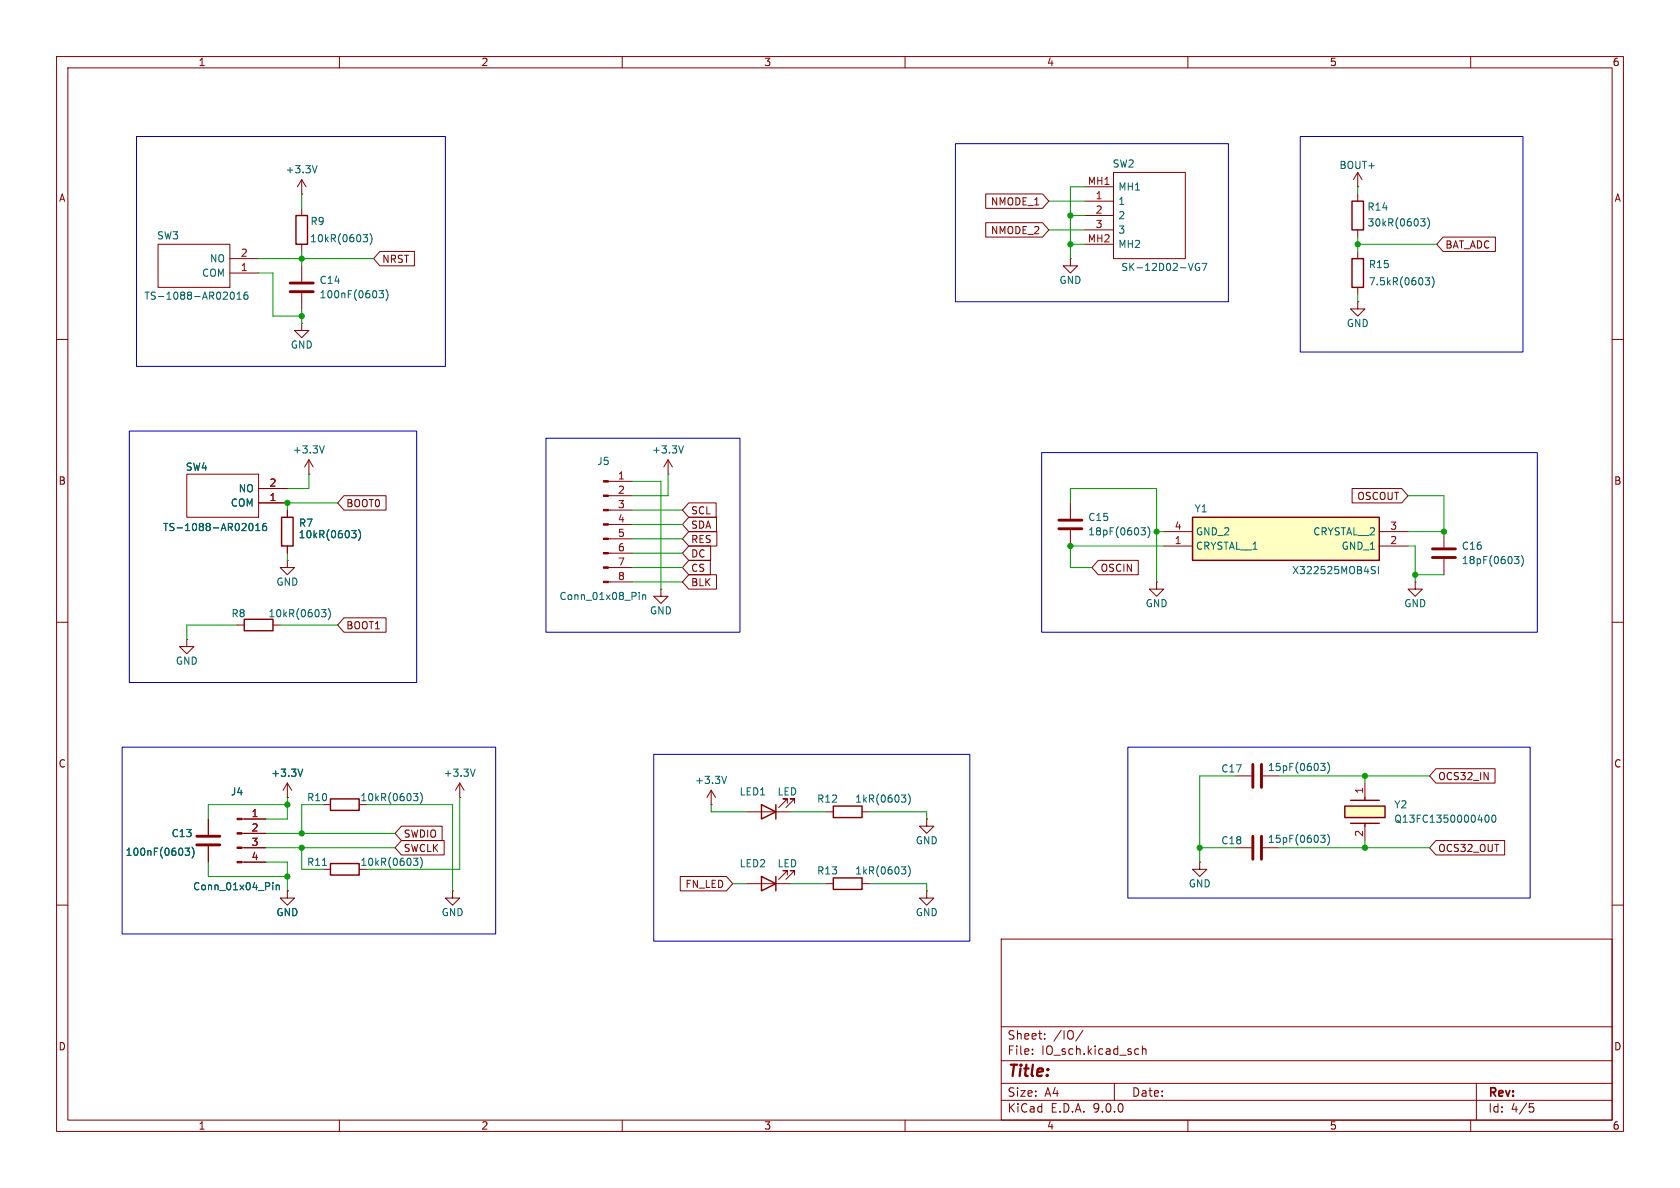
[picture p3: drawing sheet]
<svg xmlns="http://www.w3.org/2000/svg" width="297mm" height="210mm" viewBox="0 0 297 210" stroke-linecap="round" stroke-linejoin="round" font-family="sans-serif">
<g fill="none" stroke="#840000" stroke-width=".18">
<path d="M10 10h277v190h-277zM12 12h273v186h-273zM60 10v2M110 10v2M160 10v2M210 10v2M260 10v2M53.3 34.3h.1M53.3 31.8l-.7 1.2M53.3 31.8l.8 1.2M53.3 31.8v2.5M53.3 36.8v1.3"/>
<path d="M191.8 33h5M191.8 35.6h5M191.8 38.1h5M196.8 30.5h12.7v15.2h-12.7zM240 33h.1M240 30.5l-.7 1.3M240 30.5l.8 1.3M240 30.5v2.5M240 34.3v1.3M27.9 43.2h12.7v7.6h-12.7zM40.6 48.3h5.1M40.6 45.7h5.1"/>
<path d="M53.3 57.2v1.2h1.3l-1.3 1.3-1.2-1.3h1.2M53.3 57.2h.1M53.3 43.2v1.3M53.3 47v2.8M53.3 51.8v2.8M189.2 45.7v1.3h1.3l-1.3 1.3-1.2-1.3h1.2M189.2 45.7h.1M191.8 40.6h5M191.8 43.2h5M240 53.3v1.3h1.3l-1.3 1.3-1.2-1.3h1.2M240 53.3h.1M240 40.6v1.3"/>
<path d="M240 44.5v1.2M240 50.8v1.3M10 60h2M285 60h2M50.8 99.1v1.2h1.3l-1.3 1.3-1.3-1.3h1.3M50.8 99.1h.1M50.8 90.2v1.2M50.8 96.5v1.3M189.2 88.9v2.8M189.2 93.7v2.8M255.3 94v2.8M255.3 98.8v2.8"/>
<path d="M10 110h2M41.9 110.5h1.3M48.3 110.5h1.2M285 110h2M50.8 138.4v2.6M50.8 138.4l-.8 1.3M50.8 138.4l.8 1.3M36.8 144.8v2.8M36.8 149.6v2.8M42.8 144.8h4.2M42.8 147.3h4.2M42.8 149.9h4.2"/>
<path d="M42.8 152.4h4.2M50.8 141h.1M146 143.5h1.3M146 156.2h1.3M152.4 143.5h1.3M152.4 156.2h1.3M163.8 157.5v1.3h1.3l-1.3 1.2-1.2-1.2h1.2M163.8 157.5h.1M10 160h2M177 166h108v32h-108zM285 160h2M60 198v2"/>
<path d="M110 198v2M160 198v2M177 194.5h108M177 191.5h108M177 187.5h108M177 181.5h108M182.5 186.3v.1M182.5 185.5v.1M184.7 183.6v.1M184.7 182.8v.1M191.5 182.1l-1.3 2M197 191.5v3"/>
<path d="M200.9 185.4l.4 .1M201.3 186.3l-.4 .1M202 185.5l.2-.1 .3 .1 .1 .9M202 184.9v1.5M210 198v2M260 198v2M261 191.5v6.5M270.4 195.1h.7M270.5 195.7h.4l.3 .3-.2 .5-.5 .1"/>
</g>
<g fill="#840000" stroke="#840000" stroke-width=".18">
<path d="M41.9 144.7h.9v.2h-.9z"/>
<path d="M41.9 147.2h.9v.2h-.9z"/>
<path d="M41.9 149.7h.9v.3h-.9z"/>
<path d="M41.9 152.3h.9v.2h-.9z"/>
</g>
<g fill="none" stroke="#006464" stroke-width=".18">
<path d="M56.1 29.3l-.5 1.3M251.1 38.7h.8l-.4 .5 .4 .1v.4l-.2 .2h-.4M252.4 38.5a1.46 1.46 0 0 1 0 1.9M40.7 52.1l.1-.3 .2-.2a.68 .68 0 0 1 .4 .7 .68 .68 0 0 1-.4 .6l-.2-.1-.1-.4M41.9 52.9h.7M41.9 52l.4-.4v1.3M43.7 51.6l-.3 .1a.86 .86 0 0 0 0 1.2l.4-.1v-.4l-.2-.3h-.2l-.3 .3M64.2 41.5h.8l-.4 .5 .3 .1 .1 .4-.3 .2h-.3M65.4 41.3a1.46 1.46 0 0 1 0 1.9M67 51.4h.8l-.4 .5 .3 .1v.5l-.1 .1-.6-.1M68.2 51.2a1.46 1.46 0 0 1 0 1.9M212 46.6a.59 .59 0 0 0-.7 .6 .59 .59 0 0 0 .7 .6l.1-.5h-.3"/>
<path d="M212.5 46.6h.9l-.6 1.2M252 49.1h.7l-.4 .5 .4 .1v.5l-.2 .2-.5-.1M253.2 48.9a1.46 1.46 0 0 1 0 1.9M62.2 93.8h.8l-.5 .5 .4 .1 .1 .4-.3 .3h-.3M63.4 93.6a1.46 1.46 0 0 1 0 2M201.7 93.3h.8l-.4 .5 .3 .1 .1 .4-.3 .3h-.3M202.9 93.1a1.46 1.46 0 0 1 0 1.9M267.7 98.4h.8l-.4 .5 .4 .1v.4l-.2 .2h-.4M269 98.2a1.46 1.46 0 0 1 0 1.9M56.8 107.8h.8l-.4 .5 .4 .1v.4l-.2 .2h-.4M58 107.6a1.46 1.46 0 0 1 0 1.9M53.5 136l-.4 1.2"/>
<path d="M32.7 149.9h.8l-.4 .5 .4 .1v.6l-.2 .1-.6-.1M33.9 149.8a1.46 1.46 0 0 1 0 1.9M48.2 156v.1M48.2 156.5v.8M48.8 156.5v.8M48.8 156.6l.2-.1h.3l.1 .8M159.4 140.5h.7l-.4 .5 .4 .1v.5l-.2 .2h-.4M159.4 153.2h.7l-.4 .5 .4 .1v.5l-.2 .2h-.4M160.6 140.4a1.46 1.46 0 0 1 0 1.9M160.6 153.1a1.46 1.46 0 0 1 0 1.9"/>
</g>
<path d="M52.3 38.1h2.1v5.1h-2.1zM239 35.6h2v5h-2zM239 45.7h2v5.1h-2zM49.8 91.4h2v5.1h-2zM43.2 109.5h5.1v2h-5.1zM147.3 142.5h5.1v2h-5.1zM147.3 155.2h5.1v2h-5.1z" fill="none" stroke="#840000" stroke-width=".25"/>
<path d="M51.3 50h4.1M51.3 51.6h4.1M187.2 91.9h4.1M187.2 93.5h4.1M253.2 97h4.1M253.2 98.6h4.1M34.8 147.8h4.1M34.8 149.4h4.1" fill="none" stroke="#840000" stroke-width=".51"/>
<path d="M210.8 91.4h33v7.7h-33z" fill="#ffffc2"/>
<path d="M210.8 91.4h33v7.7h-33zM58.4 152.7h5.1v2h-5.1zM58.4 141.2h5.1v2.1h-5.1z" fill="none" stroke="#840000" stroke-width=".25"/>
<g fill="none" stroke="#840000" stroke-width=".18">
<path d="M54.6 83.8h.1M54.6 81.3l-.8 1.3M54.6 81.3l.8 1.3M54.6 81.3v2.5M107.5 85.1h4.3M107.5 87.6h4.3M107.5 90.2h4.3M107.5 92.7h4.3M107.5 95.3h4.3M107.5 97.8h4.3M118.1 83.8h.1M118.1 81.3l-.8 1.3"/>
<path d="M118.1 81.3l.8 1.3M118.1 81.3v2.5M205.7 94h5.1M205.7 96.5h5.1M243.8 94h5.1M243.8 96.5h5.1M107.5 100.3h4.3M107.5 102.9h4.3M116.8 104.1v1.3h1.3l-1.3 1.3-1.2-1.3h1.2M116.8 104.1h.1M250.2 102.9v1.2h1.3l-1.3 1.3-1.3-1.3h1.3M250.2 102.9h.1"/>
<path d="M81.3 138.4l-.8 1.3M81.3 138.4l.7 1.3M81.3 138.4v2.6M125.7 139.7l-.7 1.3M125.7 139.7l.8 1.3M125.7 139.7v2.5M218.4 137.2h2.8M223.3 137.2h2.8M50.8 157.5v1.3h1.3l-1.3 1.2-1.3-1.2h1.3M50.8 157.5h.1M57.1 153.7h1.3M57.1 142.2h1.3"/>
<path d="M80 157.5v1.3h1.3l-1.3 1.2-1.3-1.2h1.3M80 157.5h.1M81.3 141h.1M125.7 142.2h.1M163.8 144.8v1.3h1.3l-1.3 1.2-1.2-1.2h1.2M163.8 144.8h.1M212.1 152.4v1.3h1.3l-1.3 1.2-1.3-1.2h1.3M212.1 152.4h.1M218.4 149.9h2.8M223.3 149.9h2.8"/>
</g>
<g fill="none" stroke="#006464" stroke-width=".18">
<path d="M57.3 78.8l-.4 1.3M120.8 78.8l-.4 1.3M113 104.7v.1M113 105.1v.9M113.6 105.1v.9M113.6 105.3l.2-.2 .3 .1v.8M242.5 100.7l.5 .2 .1 .3-.2 .2h-.5M242.5 100.2h.6M243.7 100.1v1.3M84 136l-.4 1.2M128.5 137.2l-.5 1.3M233.5 134.9h.8l-.5 .5 .4 .2 .1 .4-.3 .2h-.3"/>
<path d="M234.7 134.8a1.46 1.46 0 0 1 0 1.9M57 153h.7M73.1 151.7h.8l-.4 .5 .3 .1 .1 .4-.3 .3h-.3M73.1 140.3h.8l-.4 .5 .3 .1 .1 .4-.3 .2h-.3M74.3 151.5a1.46 1.46 0 0 1 0 2M74.3 140.1a1.46 1.46 0 0 1 0 1.9M233.5 147.6h.8l-.5 .5 .4 .2 .1 .4-.3 .2h-.3M234.7 147.5a1.46 1.46 0 0 1 0 1.9"/>
</g>
<g fill="#840000" stroke="#840000" stroke-width=".18">
<path d="M106.7 85h.8v.2h-.8z"/>
<path d="M106.7 87.5h.8v.3h-.8z"/>
<path d="M106.7 90h.8v.3h-.8z"/>
<path d="M106.7 92.6h.8v.2h-.8z"/>
<path d="M106.7 95.1h.8v.3h-.8z"/>
<path d="M106.7 97.7h.8v.2h-.8z"/>
<path d="M106.7 100.2h.8v.3h-.8z"/>
<path d="M106.7 102.7h.8v.3h-.8z"/>
</g>
<path d="M221.5 135.1v4.1M223 135.1v4.1M221.5 147.8v4.1M223 147.8v4.1" fill="none" stroke="#840000" stroke-width=".51"/>
<path d="M237.7 142.5h7.2v2h-7.2z" fill="#ffffc2"/>
<path d="M134.6 154.9l2.6 1.3-2.6 1.3zM134.6 142.2l2.6 1.3-2.6 1.3zM137.2 142.2v2.6M137.2 154.9v2.6M237.7 142.5h7.2v2h-7.2zM238.8 145.5h5M238.8 141.5h5M241.3 141v.5M241.3 145.5v.6" fill="none" stroke="#840000" stroke-width=".25"/>
<g fill="none" stroke="#840000" stroke-width=".18">
<path d="M174.3 34.3h10l1.1 1.3-1.1 1.2h-10zM174.3 39.4h10l1.1 1.2-1.1 1.3h-10zM67.2 44.4h6.1v2.6h-6.1l-1.2-1.3zM255.1 41.9h9.3v2.6h-9.3l-1.1-1.3zM33 83.8h12.7v7.6h-12.7zM45.7 88.9h5.1M45.7 86.4h5.1M50.8 90.2v1.2M50.8 96.5v1.3M60.8 87.6h7.4v2.6h-7.4l-1.1-1.3zM121.8 96.5h3.8v2.6h-3.8l-1.2-1.3zM121.8 94h4.9v2.5h-4.9l-1.2-1.2z"/>
<path d="M121.8 88.9h4.8v2.5h-4.8l-1.2-1.2zM121.8 91.4h4.9v2.6h-4.9l-1.2-1.3zM121.8 99.1h3.8v2.5h-3.8l-1.2-1.3zM194.2 99.1h7v2.5h-7l-1.2-1.3zM239 86.4h8.8l1.1 1.2-1.1 1.3h-8.8zM33 113v1.3h1.3l-1.3 1.3-1.3-1.3h1.3M33 113h.1M60.8 109.2h7.4v2.6h-7.4l-1.1-1.3zM121.8 101.6h4.9v2.5h-4.9l-1.2-1.2zM204.5 102.9v1.2h1.2l-1.2 1.3-1.3-1.3h1.3M204.5 102.9h.1M241.3 138.4v2.6"/>
<path d="M253.8 135.9h10.5v2.5h-10.5l-1.1-1.2zM36.8 144.8v2.8M36.8 149.6v2.8M43.2 144.8h3.8M43.2 147.3h3.8M43.2 149.9h3.8M43.2 152.4h3.8M50.8 157.5h.1M50.8 141h.1M71 148.6h7.5v2.5h-7.5l-1.2-1.2zM71 146h7.2v2.6h-7.2l-1.2-1.3zM120.3 154.9h8.1l1.1 1.3-1.1 1.3h-8.1z"/>
<path d="M132.1 156.2h7.6M132.1 143.5h7.6M139.2 154.7v-.8h-.8h.8l-1.5 1.5M139.2 142v-.8h-.8h.8l-1.5 1.5M140.5 154.7v-.8h-.8h.8l-1.6 1.5M140.5 142v-.8h-.8h.8l-1.6 1.5M241.3 146.1v2.5M253.8 148.6h12.2v2.5h-12.2l-1.1-1.2z"/>
</g>
<g fill="none" stroke="#006464" stroke-width=".18">
<path d="M44 93l.1-.4 .2-.1a.68 .68 0 0 1 .4 .7 .68 .68 0 0 1-.4 .6l-.2-.1-.1-.4M45.2 93.8h.7M45.2 92.9l.4-.4v1.3M47 92.5l-.3 .1a.86 .86 0 0 0 0 1.2l.4-.1v-.4l-.2-.3h-.2l-.3 .3M62.2 93.8h.8l-.5 .5 .4 .1 .1 .4-.3 .3h-.3M63.4 93.6a1.46 1.46 0 0 1 0 2M53.5 136l-.4 1.2M32.7 149.9h.8l-.4 .5 .4 .1v.6l-.2 .1-.6-.1M33.9 149.8a1.46 1.46 0 0 1 0 1.9M48.2 156v.1M48.2 156.5v.8M48.8 156.5v.8"/>
<path d="M48.8 156.6l.2-.1h.3l.1 .8M262.6 144.2l.2-.1a.68 .68 0 0 1 .5 .6 .68 .68 0 0 1-.5 .7l-.2-.2-.1-.3zM263.8 144.2l.2-.1a.68 .68 0 0 1 .5 .6 .68 .68 0 0 1-.5 .7l-.2-.2-.1-.3z"/>
</g>
<g fill="none" stroke="#009600" stroke-width=".18">
<path d="M53.3 34.3v2.5M185.4 35.6h6.4M189.2 38.1h2.6M191.8 33h-2.6v12.7M240 33v1.3M45.7 48.3h2.6v7.6h5M45.7 45.7h20.3M53.3 44.5v2.5M53.3 54.6v2.6M185.4 40.6h6.4M189.2 43.2h2.6M240 41.9v2.6"/>
<path d="M240 52.1v1.2M240 43.2h14M50.8 97.8v1.3M54.6 83.8v2.6h-3.8M59.7 88.9h-8.9v1.3M111.8 85.1h5v19M111.8 90.2h8.8M111.8 97.8h8.8M111.8 95.3h8.8M111.8 92.7h8.8M118.1 83.8v3.8h-6.3M189.2 88.9v-2.5h15.3v16.5"/>
<path d="M204.5 94h1.2M205.7 96.5h-16.5v3.8h3.8M248.9 96.5h1.3v6.4M248.9 87.6h6.4v6.4h-6.4M41.9 110.5h-8.9v2.5M49.5 110.5h10.2M111.8 102.9h8.8M111.8 100.3h8.8M250.2 101.6h5.1M218.4 137.2h-6.3v15.2M226.1 137.2h26.6M241.3 137.2v1.2"/>
<path d="M36.8 152.4v2.5h14M47 149.9h22.8M47 152.4h3.8v5.1M47 147.3h22.8M50.8 141v3.8h-3.8M50.8 142.2h-14v2.6M53.3 149.9v3.8h3.8M57.1 142.2h-3.8v5.1M64.8 142.2h15.2v15.3M81.3 141v12.7h-16.5M125.7 142.2v1.3h6.4M129.5 156.2h2.6"/>
<path d="M139.7 143.5h6.3M139.7 156.2h6.3M153.7 143.5h10.1v1.3M153.7 156.2h10.1v1.3M212.1 149.9h6.3M226.1 149.9h26.6M241.3 148.6v1.3"/>
</g>
<path d="M24.1 24.1h54.6v40.7h-54.6zM168.9 25.4h48.3v27.9h-48.3zM229.9 24.1h39.3v38.1h-39.3zM22.9 76.2h50.8v44.5h-50.8zM96.5 77.5h34.3v34.3h-34.3zM184.1 80h87.7v31.8h-87.7zM21.6 132.1h66v33h-66zM115.6 133.4h55.8v33h-55.8zM199.4 132.1h71.1v26.7h-71.1z" fill="none" stroke="#0000c2" stroke-width=".18"/>
<g fill="#009600" stroke="#009600" stroke-width=".18">
<circle cx="189.2" cy="43.2" r=".46"/>
<circle cx="189.2" cy="38.1" r=".46"/>
<circle cx="240" cy="43.2" r=".46"/>
<circle cx="50.8" cy="88.9" r=".46"/>
<circle cx="53.3" cy="147.3" r=".46"/>
<circle cx="50.8" cy="154.9" r=".46"/>
<circle cx="53.3" cy="149.9" r=".46"/>
<circle cx="50.8" cy="142.2" r=".46"/>
<circle cx="212.1" cy="149.9" r=".46"/>
<circle cx="241.3" cy="137.2" r=".46"/>
<circle cx="204.5" cy="94" r=".46"/>
<circle cx="241.3" cy="149.9" r=".46"/>
<circle cx="53.3" cy="55.9" r=".46"/>
<circle cx="53.3" cy="45.7" r=".46"/>
<circle cx="250.2" cy="101.6" r=".46"/>
<circle cx="255.3" cy="94" r=".46"/>
<circle cx="189.2" cy="96.5" r=".46"/>
</g>
<text font-size="2.8" fill="#840000" x="178" y="190.9">Title:</text>
<g font-size="2.1" fill="#840000">
<text x="178" y="184">Sheet:</text>
<text x="186.2" y="184">/IO/</text>
<text x="178" y="186.7">File:</text>
<text x="184.1" y="186.7">IO_sch.kicad_sch</text>
<text x="178" y="196.9">KiCad</text>
<text x="178" y="194.1">Size:</text>
<text x="184.7" y="194.1">A4</text>
<text x="185.7" y="196.9">E.D.A.</text>
<text x="193.3" y="196.9">9.0.0</text>
<text x="200" y="194.1">Date:</text>
<text x="263" y="194.3">Rev:</text>
<text x="263" y="196.9">Id:</text>
<text x="267.1" y="196.9">4/5</text>
</g>
<g font-size="1.8" fill="#840000">
<text x="35" y="11.9">1</text>
<text x="85" y="11.9">2</text>
<text x="135" y="11.9">3</text>
<text x="185" y="11.9">4</text>
<text x="235" y="11.9">5</text>
<text x="285" y="11.9">6</text>
<text x="10.3" y="35.9">A</text>
<text x="285.3" y="35.9">A</text>
<text x="175.1" y="36.5">NMODE_1</text>
<text x="175.1" y="41.6">NMODE_2</text>
<text x="67.5" y="46.7">NRST</text>
<text x="255.4" y="44.1">BAT_ADC</text>
<text x="10.3" y="85.9">B</text>
<text x="61.1" y="89.9">BOOT0</text>
<text x="239.8" y="88.6">OSCOUT</text>
<text x="285.3" y="85.9">B</text>
<text x="122.1" y="91.1">SCL</text>
<text x="122.1" y="93.7">SDA</text>
<text x="122.1" y="98.7">DC</text>
<text x="122.1" y="96.2">RES</text>
<text x="122.1" y="101.3">CS</text>
<text x="194.5" y="101.3">OSCIN</text>
<text x="122.1" y="103.8">BLK</text>
<text x="61.1" y="111.4">BOOT1</text>
<text x="10.3" y="135.9">C</text>
<text x="285.3" y="135.9">C</text>
<text x="254.2" y="138.1">OCS32_IN</text>
<text x="71.3" y="148.3">SWDIO</text>
<text x="71.3" y="150.8">SWCLK</text>
<text x="254.2" y="150.8">OCS32_OUT</text>
<text x="121.1" y="157.2">FN_LED</text>
<text x="10.3" y="185.9">D</text>
<text x="285.3" y="185.9">D</text>
<text x="35" y="199.9">1</text>
<text x="85" y="199.9">2</text>
<text x="135" y="199.9">3</text>
<text x="185" y="199.9">4</text>
<text x="235" y="199.9">5</text>
<text x="285" y="199.9">6</text>
</g>
<g font-size="1.8" fill="#006464">
<text x="196.6" y="29.8">SW2</text>
<text x="50.4" y="30.8">+3.3V</text>
<text x="197.6" y="33.9">MH1</text>
<text x="236.7" y="30.1">BOUT+</text>
<text x="54.8" y="40">R9</text>
<text x="197.6" y="36.4">1</text>
<text x="197.6" y="39">2</text>
<text x="197.6" y="41.5">3</text>
<text x="241.6" y="37.4">R14</text>
<text x="241.7" y="40.2">30kR(0603)</text>
<text x="27.7" y="42.5">SW3</text>
<text x="37" y="46.6">NO</text>
<text x="54.7" y="43">10kR(0603)</text>
<text x="197.6" y="44">MH2</text>
<text x="241.9" y="47.6">R15</text>
<text x="25.4" y="53.2">TS-1088-AR02016</text>
<text x="35.6" y="49.1">COM</text>
<text x="56.4" y="52.9">100nF(0603)</text>
<text x="56.4" y="50.4">C14</text>
<text x="187.2" y="50.4">GND</text>
<text x="198.1" y="48.1">SK-12D02-VG7</text>
<text x="241.9" y="50.6">7.5kR(0603)</text>
<text x="238" y="58">GND</text>
<text x="51.3" y="61.8">GND</text>
<text x="32.7" y="83.4">SW4</text>
<text x="51.7" y="80.4">+3.3V</text>
<text x="105.5" y="82.4">J5</text>
<text x="115.2" y="80.4">+3.3V</text>
<text x="40.7" y="89.8">COM</text>
<text x="42.1" y="87.2">NO</text>
<text x="28.7" y="94.1">TS-1088-AR02016</text>
<text x="52.7" y="95.4">10kR(0603)</text>
<text x="52.8" y="93.3">R7</text>
<text x="192.3" y="92.3">C15</text>
<text x="192.3" y="94.8">18pF(0603)</text>
<text x="211.1" y="90.8">Y1</text>
<text x="211.3" y="94.8">GND_2</text>
<text x="232.1" y="94.8">CRYSTAL__2</text>
<text x="211.3" y="97.4">CRYSTAL__1</text>
<text x="228.3" y="101.7">X322525MOB4SI</text>
<text x="237.1" y="97.4">GND_1</text>
<text x="258.3" y="97.4">C16</text>
<text x="258.3" y="99.9">18pF(0603)</text>
<text x="48.8" y="103.7">GND</text>
<text x="98.8" y="106.3">Conn_01x08_Pin</text>
<text x="202.4" y="107.5">GND</text>
<text x="248.2" y="107.5">GND</text>
<text x="40.8" y="109.3">R8</text>
<text x="47.4" y="109.3">10kR(0603)</text>
<text x="114.8" y="108.8">GND</text>
<text x="31" y="117.7">GND</text>
<text x="47.9" y="137.5">+3.3V</text>
<text x="78.3" y="137.5">+3.3V</text>
<text x="215.8" y="136.8">C17</text>
<text x="224.1" y="136.5">15pF(0603)</text>
<text x="40.7" y="140.8">J4</text>
<text x="54.2" y="141.8">R10</text>
<text x="63.6" y="141.8">10kR(0603)</text>
<text x="122.8" y="138.8">+3.3V</text>
<text x="130.7" y="140.8">LED1</text>
<text x="137.4" y="140.8">LED</text>
<text x="144.4" y="142.1">R12</text>
<text x="151.1" y="142.1">1kR(0603)</text>
<text x="246.4" y="143.1">Y2</text>
<text x="30.2" y="148.2">C13</text>
<text x="161.8" y="149.5">GND</text>
<text x="215.8" y="149.5">C18</text>
<text x="224.1" y="149.2">15pF(0603)</text>
<text x="246.4" y="145.6">Q13FC1350000400</text>
<text x="22.1" y="151.5">100nF(0603)</text>
<text x="54.2" y="153.3">R11</text>
<text x="63.6" y="153.3">10kR(0603)</text>
<text x="130.7" y="153.5">LED2</text>
<text x="137.4" y="153.5">LED</text>
<text x="144.4" y="154.8">R13</text>
<text x="151.1" y="154.8">1kR(0603)</text>
<text x="34" y="157.6">Conn_01x04_Pin</text>
<text x="210.1" y="157.1">GND</text>
<text x="48.8" y="162.2">GND</text>
<text x="78" y="162.2">GND</text>
<text x="161.8" y="162.2">GND</text>
</g>
<g font-size="1.8" fill="#a90000">
<text x="192.2" y="32.8">MH1</text>
<text x="193.6" y="35.3">1</text>
<text x="193.6" y="37.8">2</text>
<text x="193.6" y="40.4">3</text>
<text x="42.5" y="45.5">2</text>
<text x="192.2" y="42.9">MH2</text>
<text x="42.5" y="48">1</text>
<text x="47.6" y="88.6">1</text>
<text x="47.6" y="86.1">2</text>
<text x="109.1" y="84.8">1</text>
<text x="109.1" y="87.4">2</text>
<text x="109.1" y="89.9">3</text>
<text x="109.1" y="92.5">4</text>
<text x="109.1" y="95">5</text>
<text x="207.6" y="93.7">4</text>
<text x="245.7" y="93.7">3</text>
<text x="109.1" y="97.5">6</text>
<text x="109.1" y="100.1">7</text>
<text x="207.6" y="96.3">1</text>
<text x="245.7" y="96.3">2</text>
<text x="109.1" y="102.6">8</text>
<text x="241" y="140.4" transform="rotate(-90 241 140.4)">1</text>
<text x="44.4" y="144.5">1</text>
<text x="44.4" y="147.1">2</text>
<text x="44.4" y="149.6">3</text>
<text x="241" y="148" transform="rotate(-90 241 148)">2</text>
<text x="44.4" y="152.1">4</text>
</g>
</svg>
